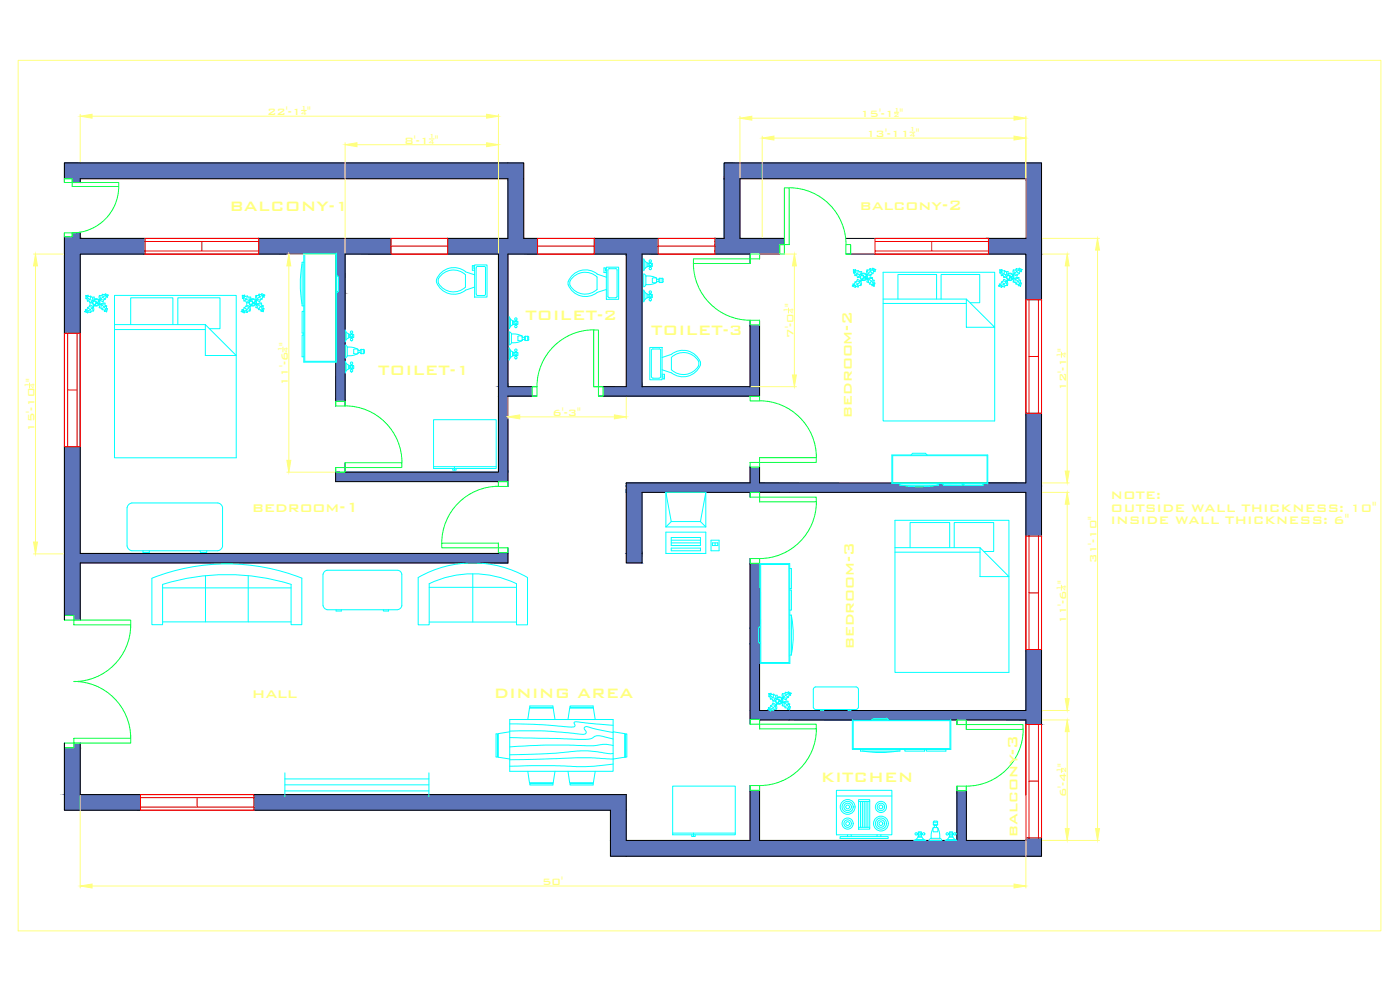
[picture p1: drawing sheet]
<svg xmlns="http://www.w3.org/2000/svg" width="420mm" height="297mm" viewBox="0 0 420 297" stroke-linecap="round" stroke-linejoin="round" font-family="sans-serif">
<!-- layer: HATCHES -->
<g fill="#5c73b8" stroke="#5c73b8" stroke-width=".3">
<path d="M23.3 69.8l.8-.1z"/>
<path d="M22.5 69.9h1.6z"/>
<path d="M217.3 48.9l95.3 4.7v-4.7zM217.3 48.9l95.3 4.7h-95.3z"/>
<path d="M19.3 48.9l137.9 4.7v-4.7zM19.3 48.9l137.9 4.7h-137.9z"/>
<path d="M21.7 53.6l2.4 1.2v-1.2zM21.7 53.6l2.4 1.2h-2.4z"/>
<path d="M23.3 69.8l.8 .1zM22.5 69.9h1.6zM21.7 69.9h2.4z"/>
<path d="M21.7 69.9l2.4 1.2v-1.2zM21.7 69.9l2.4 1.2h-2.4z"/>
<path d="M307.9 53.6l4.7 17.9v-17.9zM307.9 53.6l4.7 17.9h-4.7z"/>
<path d="M217.3 53.6l4.8 17.9v-17.9zM217.3 53.6l4.8 17.9h-4.8z"/>
<path d="M152.4 53.6l4.8 17.9v-17.9zM152.4 53.6l4.8 17.9h-4.8z"/>
<path d="M19.3 71.1l4.8 .4v-.4zM19.3 71.1l4.8 .4h-4.8z"/>
<path d="M214.5 71.5l20.9 1v-1zM214.5 71.5l20.9 1h-20.9z"/>
<path d="M178.3 71.5l19.2 1v-1zM178.3 71.5l19.2 1h-19.2z"/>
<path d="M134.4 71.5l26.9 1v-1zM134.4 71.5l26.9 1h-26.9z"/>
<path d="M214.5 72.5l20.9 .9v-.9zM214.5 72.5l20.9 .9h-20.9z"/>
<path d="M214.5 73.4l19.5 1.9v-1.9zM214.5 73.4l19.5 1.9h-19.5z"/>
<path d="M178.3 72.5l19.2 2.8v-2.8zM178.3 72.5l19.2 2.8h-19.2z"/>
<path d="M134.4 72.5l26.9 2.8v-2.8zM134.4 72.5l26.9 2.8h-26.9z"/>
<path d="M77.6 71.5l39.7 4.5v-4.5zM77.6 71.5l39.7 4.5h-39.7z"/>
<path d="M296.7 71.5l15.9 4.7v-4.7zM296.7 71.5l15.9 4.7h-15.9z"/>
<path d="M214.5 75.3l19.5 .9v-.9zM214.5 75.3l19.5 .9h-19.5z"/>
<path d="M178.3 75.3l19.2 .9v-.9zM178.3 75.3l19.2 .9h-19.2z"/>
<path d="M134.4 75.3l26.9 .9v-.9zM134.4 75.3l26.9 .9h-26.9z"/>
<path d="M101 76l16.3 .2v-.2zM101 76l16.3 .2h-16.3z"/>
<path d="M77.6 76l13.6 .2v-.2zM77.6 76l13.6 .2h-13.6z"/>
<path d="M19.3 71.5l24.2 4.7v-4.7zM19.3 71.5l24.2 4.7h-24.2z"/>
<path d="M101 76.2l2.6 6.3v-6.3zM101 76.2l2.6 6.3h-2.6z"/>
<path d="M101 82.5l2.6 .5v-.5zM101 82.5l2.6 .5h-2.1z"/>
<path d="M101.5 83l2.1 4.4v-4.4zM101.5 83l2.1 4.4h-2.1z"/>
<path d="M101.5 87.4l2.1 .6v-.6zM101.5 87.4l2.1 .6h-2.6z"/>
<path d="M307.9 76.2l4.7 13.7v-13.7zM307.9 76.2l4.7 13.7h-4.7z"/>
<path d="M19.3 76.2l4.8 23.8v-23.8zM19.3 76.2l4.8 23.8h-4.8z"/>
<path d="M101 88l2.6 20.7v-20.7zM101 88l2.6 20.7h-2.6z"/>
<path d="M225.1 97.5l2.9 18.5v-18.5zM225.1 97.5l2.9 18.5h-2.9z"/>
<path d="M187.9 76.2l4.8 39.8v-39.8zM187.9 76.2l4.8 39.8h-4.8z"/>
<path d="M149.6 76.2l2.8 39.8v-39.8zM149.6 76.2l2.8 39.8h-2.8z"/>
<path d="M181 116l47 2.9v-2.9zM181 116l47 2.9h-47z"/>
<path d="M149.6 116l10.1 2.9v-2.9zM149.6 116l10.1 2.9h-10.1z"/>
<path d="M101 108.7l2.6 11.7v-11.7zM101 108.7l2.6 11.7h-2.9z"/>
<path d="M149.6 118.9l2.8 22.8v-22.8zM149.6 118.9l2.8 22.8h-2.8z"/>
<path d="M100.7 141.7l51.7 2.8v-2.8zM100.7 141.7l51.7 2.8h-51.7z"/>
<path d="M307.9 124l4.7 20.9v-20.9zM307.9 124l4.7 20.9h-4.7z"/>
<path d="M225.1 140.2l2.9 4.7v-4.7zM225.1 140.2l2.9 4.7h-2.9z"/>
<path d="M296.4 144.9l16.2 .2v-.2zM296.4 144.9l16.2 .2h-16.2z"/>
<path d="M187.9 144.9l79.8 .2zM187.9 144.9l79.8 .2h-79.8z"/>
<path d="M295 145.1l17.6 .5v-.5zM295 145.1l17.6 .5h-17.6z"/>
<path d="M288.8 145.1l.4 .5v-.5zM288.8 145.1l.4 .5h-.4z"/>
<path d="M281.6 145.1l1.4 .5v-.5zM281.6 145.1l1.4 .5h-1.4z"/>
<path d="M187.9 145.1l82.2 .5v-.5zM187.9 145.1l82.2 .5h-82.2z"/>
<path d="M281.1 145.6l31.5 .2v-.2zM279.8 145.8l1.3-.2 31.5 .2z"/>
<path d="M187.9 145.6l84 .2-1.4-.2zM187.9 145.6l84 .2h-84z"/>
<path d="M279.8 145.8l32.8 .2v-.2zM278.5 146l1.3-.2 32.8 .2z"/>
<path d="M187.9 145.8l85.3 .2-1.3-.2zM187.9 145.8l85.3 .2h-85.3z"/>
<path d="M278.5 146l34.1 .1zM277.1 146.1h35.5z"/>
<path d="M187.9 146l86.6 .1zM187.9 146l86.6 .1z"/>
<path d="M277.1 146.1h35.5zM275.8 146.1h36.8z"/>
<path d="M187.9 146.1h87.9zM187.9 146.1h87.9z"/>
<path d="M187.9 146.1l124.7 1.6v-1.6zM187.9 146.1l124.7 1.6h-124.7z"/>
<path d="M307.9 147.7l4.7 13.2v-13.2zM307.9 147.7l4.7 13.2h-4.7z"/>
<path d="M187.9 147.7l4.8 18.4v-18.4zM187.9 147.7l4.8 18.4h-4.8z"/>
<path d="M149.6 165.8l2.8 .3v-.3zM149.6 165.8l2.8 .3h-2.8z"/>
<path d="M19.3 134l4.8 32.1v-32.1zM19.3 134l4.8 32.1h-4.8z"/>
<path d="M187.9 166.1l4.8 2.8v-2.8zM187.9 166.1l4.8 2.8h-4.8z"/>
<path d="M19.3 166.1l133.1 2.8v-2.8zM19.3 166.1l133.1 2.8h-133.1z"/>
<path d="M19.3 168.9l4.8 15.7v-15.7zM19.3 168.9l4.8 15.7h-4.8z"/>
<path d="M22.2 184.6l1.9 1.4v-1.4zM22.2 184.6l1.9 1.4h-1.9z"/>
<path d="M225.1 169l2.9 19.2v-19.2zM225.1 169l2.9 19.2h-2.9z"/>
<path d="M225.1 188.2l2.5 .3 .4-.3zM225.1 188.2l2.5 .3h-2.5z"/>
<path d="M225.1 188.5l2.5 4.1v-4.1zM225.1 188.5l2.5 4.1h-2.5z"/>
<path d="M225.1 192.6l2.9 .3-.4-.3zM225.1 192.6l2.9 .3h-2.9z"/>
<path d="M307.9 194.9l4.7 18.3v-18.3zM307.9 194.9l4.7 18.3h-4.7z"/>
<path d="M225.1 192.9l2.9 20.3v-20.3zM225.1 192.9l2.9 20.3h-2.9z"/>
<path d="M232.2 213.2l80.4 .1zM232.2 213.2l80.4 .1z"/>
<path d="M231.4 213.2l.8 .1zM231.4 213.2l.8 .1z"/>
<path d="M231.3 213.3h81.3zM231.3 213.3h81.3z"/>
<path d="M225.1 213.2l6.2 .1zM225.1 213.2l6.2 .1z"/>
<path d="M225.1 213.3l87.5 2.2v-2.2zM225.1 213.3l87.5 2.2h-87.5z"/>
<path d="M225.1 215.5l36.8 .3 .3-.3zM225.1 215.5l36.8 .3h-36.8z"/>
<path d="M266.1 215.5l46.5 .5v-.5zM266.1 215.5l46.5 .5h-46z"/>
<path d="M228 215.8l33.7 .2 .2-.2zM228 215.8l33.7 .2h-33.7z"/>
<path d="M307.9 216l4.7 1.4v-1.4zM307.9 216l4.7 1.4h-4.7z"/>
<path d="M22.2 223l1.9 1.4v-1.4zM22.2 223l1.9 1.4h-1.9z"/>
<path d="M19.3 224.4l4.8 14v-14zM19.3 224.4l4.8 14h-4.8z"/>
<path d="M76.2 238.4l111.7 4.7v-4.7zM76.2 238.4l111.7 4.7h-111.7z"/>
<path d="M19.3 238.4l22.8 4.7v-4.7zM19.3 238.4l22.8 4.7h-22.8z"/>
<path d="M307.9 251.4l4.7 .8v-.8zM307.9 251.4l4.7 .8h-4.7z"/>
<path d="M287.2 237.3l2.8 14.9v-14.9zM287.2 237.3l2.8 14.9h-2.8z"/>
<path d="M225.1 237.1l2.9 15.1v-15.1zM225.1 237.1l2.9 15.1h-2.9z"/>
<path d="M183.2 243.1l4.7 9.1v-9.1zM183.2 243.1l4.7 9.1h-4.7z"/>
<path d="M183.2 252.2l129.4 4.7v-4.7zM183.2 252.2l129.4 4.7h-129.4z"/>
</g>
<!-- layer: 0 -->
<g fill="none" stroke="#000" stroke-width=".3">
<path d="M19.3 54.8v-5.9h137.9v22.6h60.1v-22.6h95.3v27.3M24.1 54.8v-1.2h128.3v17.9h-128.3v-1.8M19.3 69.9v116.1M225.1 79.1v-2.9h-32.4v39.8h32.4v-19.9M235.4 71.5h-13.3v-17.9h85.8v17.9h-54.1M235.4 76.2h-7.4v1.5M253.9 76.2h54v68.7h-79.9v-4.7M312.6 71.5v185.4h-129.4v-13.8h-163.9v-20.1M228 96.1v22.8h-48.4M161.1 116h-8.7v-39.8h35.5v39.8h-9.7M161.1 118.9h-8.7v27.1M100.7 121.8v-45.6h-76.6v89.9h125.5v-3.1"/>
<path d="M103.6 121.8v-45.6h46v65.5h-46v-2.9M100.7 140.3v4.2h48.9v1.5M225.1 140.2v4.7h-37.2v24h4.8v-21.2h115.2v65.5h-79.9v-45.6M225.1 147.7v1.5M228 147.7v2.9M152.4 164.4v4.5h-128.3v17.1M225.1 167.6v49.7M24.1 204.5h.1M287.2 217.4v-1.4h-59.2v2.7M290 218.8v-2.8h17.9v36.2h-17.9v-16.3M24.1 223v15.4h163.8v13.8h37.2v-16.5M228 235.7v16.5h59.2v-16.3"/>
</g>
<!-- layer: DOOR -->
<g fill="none" stroke="#00ff3f" stroke-width=".3">
<path d="M19.3 53.6h2.4v1.2h-2.4zM21.7 54.8h13.9v1.2h-13.9zM35.6 55.9a13.9 13.9 0 0 1-13.9 14M235.4 56.4h1.4v17h-1.4zM236.9 56.3a17 17 0 0 1 17 17.1M19.3 69.9h2.4v1.2h-2.4zM208.1 77.7h17v1.4h-17zM208.1 79a17 17 0 0 0 17 17.1M225.1 76.2h2.9v1.5h-2.9zM234 73.4h1.4v2.8h-1.4zM253.9 73.4h1.4v2.8h-1.4zM178.2 99h1.4v17h-1.4z"/>
<path d="M178.2 99a17 17 0 0 0-17.1 17M225.1 96.1h2.9v1.4h-2.9zM159.7 116h1.4v2.9h-1.4zM179.6 116h1.4v2.9h-1.4zM225.1 118.9h2.9v1.4h-2.9zM100.7 120.4h2.9v1.4h-2.9zM103.6 138.8h17v1.5h-17zM103.6 121.8a17 17 0 0 1 17 17M225.1 138.8h2.9v1.4h-2.9zM228 137.3h17v1.5h-17zM228 120.3a17 17 0 0 1 17 17M100.7 140.3h2.9v1.4h-2.9z"/>
<path d="M149.6 144.5h2.8v1.5h-2.8zM149.6 145.9a17 17 0 0 0-17 17M225.1 147.7h2.9v1.5h-2.9zM228 149.2h17v1.4h-17zM245 150.5a17 17 0 0 1-17 17.1M132.6 163h17v1.4h-17zM149.6 164.4h2.8v1.4h-2.8zM225.1 167.6h2.9v1.4h-2.9zM19.3 184.6h2.9v1.4h-2.9zM22.2 186h17v1.5h-17zM39.2 187.5a17 17 0 0 1-17 17M22.2 204.5a17 17 0 0 1 17 17"/>
<path d="M225.1 215.8h2.9v1.5h-2.9zM228 217.3h17v1.4h-17zM245 218.7a17 17 0 0 1-17 17M287.2 216h2.8v1.4h-2.8zM290 217.4h17v1.4h-17zM307.1 218.8a17 17 0 0 1-17.1 17.1M19.3 223h2.9v1.4h-2.9zM22.2 221.5h17v1.5h-17zM225.1 235.7h2.9v1.4h-2.9zM287.2 235.9h2.8v1.4h-2.8z"/>
</g>
<!-- layer: WINDOW -->
<g fill="none" stroke="#f00" stroke-width=".3">
<path d="M43.5 71.5h34.1v4.7h-34.1zM43.5 75.3h34.1M43.5 72.5h34.1M60.6 72.5v2.8M117.3 71.5h17.1v4.7h-17.1zM117.3 73.9h17.1M161.3 71.5h17v4.7h-17zM161.3 73.9h17M197.5 71.5h17v4.7h-17zM197.5 73.9h17M262.6 71.5h34.1v4.7h-34.1zM262.6 75.3h34.1"/>
<path d="M262.6 72.5h34.1M279.6 72.5v2.8M19.3 100h4.8v34h-4.8zM20.3 100v34M23.1 100v34M307.9 89.9h4.7v34.1h-4.7zM308.8 89.9v34.1M311.6 89.9v34.1M20.3 117h2.8M308.8 107h2.8M307.9 160.9h4.7v34h-4.7zM308.8 160.9v34"/>
<path d="M308.8 177.9h2.8M311.6 160.9v34M307.9 217.4h4.7v34h-4.7zM308.8 217.4v34M311.6 217.4v34M42.1 238.4h34.1v4.7h-34.1zM42.1 239.3h34.1M59.2 239.3v2.9M308.8 234.4h2.8M42.1 242.2h34.1"/>
</g>
<!-- layer: BLOCK -->
<g fill="none" stroke="#0ff" stroke-width=".3">
<path d="M90.7 79.2a33.3 33.3 0 0 0 0 12M91.2 76h9.8v32.7h-9.8zM91.2 78.7h-.5v13.1h.5M91.5 76.3h9.2v32.1h-9.2zM142.4 79.5h3.8v9.6h-3.8zM143.4 80h1.8M143.4 79.9l-.3 .1-.2 .4v7.8l.3 .5h2l.4-.1 .1-.4v-7.8l-.1-.4-.4-.1M193.2 77.7v3.5l.6-.9 .7-.4M193.2 77.7l.4 .6 .9 .7M193.5 78.3v2.3M194.2 78.9v1.2M194.5 79h1.3v1h-1.3z"/>
<path d="M195 78.6v.4M195 80v.2M195.3 78.6v.4M195.3 80v.2M25.8 88.6v1l.3 .1 .1 .7 .6-.1 .2 .7 1.2-.7 .5 .2 .1 .4-.9 1-.9-.4-.3 .7h-.4l-.2 .8-.5-.2v.5l-.2 .2 1.7-.6 .8-.8M25.8 93l.4 .2M26.1 89.5l-.2 .1M26.4 88.7l-.1 .5M26.4 92.4l.6 .4M26.4 93.5l-.1 .3M26.8 89.9l-.5 .3M26.9 92l.7 .2"/>
<path d="M27 93.1l.1 .6M27.2 89l-.1 .7M27.7 90.2l-.6 .6M27.7 92.4l.3 .8M27.7 90.7l.5 .9M27.8 89.3l.1 .7M27.9 90.5l.1 .6 .3 .4M28.3 89.8l.6-.2 .9 .5M28.3 90l.7-.2 .7 .5M29.7 91.2a.99 .99 0 0 1-1.2 .4M29.7 90.4v.7M29.9 91.2l-.9 .6-.7-.1"/>
<path d="M29.9 90.2v.9M30 88.8l.2 .8M30 89.9l.8-.8 .9-.5 .8-.1-.2 .7-.5-.1-.1 .7-.5 .1-.3 .7-.9-.5-.9 .8 1 .3 1.4-.2v.6l.5 .2-.1 .6 .3 .3-.2 .9M30.2 91.3l1 .7 .6 .8 .2 .8-.2-.2-.5 .1 .1-.5-.8-.1-.1-.4-.8-.2 .4-1-1.2-.3-.8 1v1.4l-.7-.1-.2 .5-.7-.2-.2 .3-.9-.4M30.3 89.9l.7 .1M30.4 91.6l-.1 .7M30.8 88.4l.1 .5M30.9 89.3l.6 .3M31 92.1l-.2 .7M31.3 91.2l-.9 .1M31.6 88.3v.2M31.7 92.8l-.3 .5"/>
<path d="M31.7 88.8l.5 .3M31.9 92.7h.2M31.9 91.9l-.5 .1M32.5 88.5l-.9-.3-.2 .3-.7-.2-.2 .5-.7-.2 .1 1.5-.7 .6-.3 .1v-.4l-.7-.2 .1-1.1-.8 .1-.3-.4-.7 .2-.1-.5-.4 .3-.2-.2 .3 .7 .9 .6 1 .3M34.4 88.6h36.5v48.8h-36.5zM34.4 98.9h27.2M34.4 97.4h27.2M39.2 97.4v-8h12.7v8M53.4 97.4v-8h12.6v9.2h-3.1M61.6 97.4l9.3 9.3h-9.3zM72.7 88.6l.1 1h.3l.1 .7h.6l.2 .7 1.2-.7 .5 .2 .1 .4-.9 1-.9-.4-.4 .6-.3 .1-.2 .7-.5-.1v.5l-.2 .2 1.7-.6 .8-.8M72.7 92.9l.5 .3"/>
<path d="M73.1 89.4l-.2 .1M73.3 88.7v.5M73.3 92.4l.7 .3M73.3 93.5v.2M73.8 89.9l-.5 .3M73.9 92l.7 .1M74 93.1l.1 .5M74.2 89l-.1 .7M74.7 90.2l-.6 .6M74.7 89.3l.2 .7M74.7 92.4l.2 .8M74.7 90.7l.5 .9"/>
<path d="M74.9 90.5l.1 .6 .3 .4M75.2 89.8l.7-.2 .9 .5M75.3 90l.7-.2 .7 .5M76.7 91.2a.99 .99 0 0 1-1.3 .4M76.7 90.4v.7M76.8 91.2l-.8 .6-.7-.1M76.9 90.2v.9M76.9 88.8l.3 .8M77 89.9l.8-.8 .9-.5 .8-.1-.2 .7-.5-.1-.2 .7-.4 .1-.3 .6-.9-.4-.9 .8 1 .3 .9-.3 .5 .1v.6l.5 .2-.1 .6 .3 .2-.2 .9M77.2 91.3l1 .6 .8 1.6-.7-.1v-.5h-.7l-.1-.4-.8-.2 .4-1-1.2-.4-.9 1.1v1.4l-.6-.1-.2 .5-.7-.3-.2 .4-.9-.4M77.3 89.9l.7 .1M77.4 91.6l-.1 .7"/>
<path d="M77.8 88.4l.1 .5M77.9 89.3l.6 .3M78 92.1l-.2 .6M78.3 91.2l-.9 .1M78.6 88.3v.2M78.6 92.8l-.2 .5M78.7 88.8l.4 .2M78.8 92.6h.3M78.9 91.9l-.6 .1M79.5 88.5l-.9-.4-.3 .3-.6-.2-.2 .5-.7-.1 .1 1.4-.7 .7-.3 .1-.1-.5-.6-.1 .1-1.1h-.8l-.3-.3-.7 .2-.1-.5-.4 .2-.3-.1 1.3 1.3 1 .3M91.2 93.4h-.5v6.5h.5M101 82.5l.5 .5v4.4l-.5 .6"/>
<path d="M103.6 99v3.6M103.6 99l.3 .7 1 .6M103.9 99.7v2.2M105.4 100v.3M105.6 100v.3M131.6 85a5.2 5.2 0 0 0 8.1 1.1v-3.6a5.1 5.1 0 0 0-8.2 1.4l.1 1.1M139.7 81.6l2.7 .9M139.7 81.5a5.4 5.4 0 0 0-8.7 3 5.5 5.5 0 0 0 8.7 2.6M142.4 80.6h-.2v-.9h-.4v1.4h.6M142.4 86.1l-2.7 1M152.9 95.1v3.5M152.9 99.6v3.9"/>
<path d="M152.9 95.1l.3 .6 1 .7M152.9 99.6l.6 .6M153.2 95.7v2.3M153.8 96.3v1.2M154.2 96.4h1.2v1h-1.2zM154.2 97.3l-.7 .4-.6 .9M154.6 96.1v.3M154.6 97.4v.3M155 96.1v.3M155 97.4v.3M171.1 85.7a5.2 5.2 0 0 0 8.1 1.1M171.1 84.2l-.1 .8 .1 .7"/>
<path d="M179.2 83.2v3.7M179.2 82.2l2.8 1M179.2 83.1a5.2 5.2 0 0 0-8.1 1.1M179.2 82.2a5.4 5.4 0 0 0-8.7 2.9 5.5 5.5 0 0 0 8.7 2.6M182 80.2h3.7v9.6h-3.7zM182 81.3h-.3v-.9h-.4v1.4h.7M182 86.9l-2.8 .8M182.4 81.1v7.8l.2 .3 .3 .1M182.9 80.6h1.8M182.9 80.6l-.3 .1-.2 .3M184.7 80.6l.4 .1 .1 .3M185.2 81.1v8l-.3 .2-2 .1"/>
<path d="M193.2 82.2v3.9l.7-.7 1.6-.1 1.6-.6h-1.3M193.2 82.2l.7 .6 1.6 .1 1.6 .6h-1.3M193.5 87.7v2.2M193.8 82.8v2.6M194.2 88.2v1.2M194.5 88.3h1.3v1h-1.3zM194.5 88.3l-.9-.6-.4-.7v3.6l.4-.7 .9-.7M195 88v.3M195 89.3v.3M195.3 88v.3M195.3 89.3v.3M195.8 83.5v1.3"/>
<path d="M197 83.5v1.3M197 83.8h.7M197.7 83.8v.6h-.7M197.7 84.5l.4 .3M198 83.5h.7v1.3h-.7zM198.1 83.5l-.4 .3M198.7 83.5l.3 .3M199 83.8v.6M199 84.5l-.3 .3M256.1 80.9v1l.4 .1 .1 .7h.6l.1 .6 1.2-.6M256.1 85.3l.4 .3M256.5 81.8l-.2 .1"/>
<path d="M256.7 81v.5M256.7 84.7l.6 .4M256.7 85.8v.3M257.2 82.2l-.5 .3M257.2 84.3l.8 .2M257.4 85.4v.6M257.5 81.4v.7M258 84.8l.3 .7M258 82.6l-.6 .5M258.1 81.6l.2 .8M258.1 83l.5 1M258.3 82.9v.5l.4 .5"/>
<path d="M258.6 82.7l.5 .1v.4l-.3 .6-.5 .5-1-.5-.3 .7-.4 .1-.2 .7-.4-.1-.2 .6 .7-.1 1-.5 .7-.8M258.6 82.7h-.1M258.6 82.1l.7-.2 .8 .6M258.6 82.3l.8-.1 .6 .4M260 83.6a.99 .99 0 0 1-1.2 .3M260.1 82.7v.7M260.2 83.6l-.5 .5h-1.1M260.2 82.6l.1 .8M260.3 81.1l.2 .8M260.4 82.3l.7-.9 1-.4 .7-.1-.2 .6-.4-.1-.2 .7-.4 .1-.3 .7-1-.5-.9 .8 1.1 .3 .9-.3 .5 .1v.7l.5 .1-.2 .7 .4 .1-.3 1M260.5 83.6l1 .7 .6 .9 .2 .7-.2-.2-.5 .1 .1-.5-.7-.1-.2-.4-.7-.2 .3-1-1.1-.3-.9 1 .2 .9-.2 .5-.6-.1-.3 .5-.6-.2-.2 .3-.9-.4M260.6 82.2l.8 .2"/>
<path d="M260.7 83.9l-.1 .7M261.2 80.7v.6M261.3 81.6l.6 .3M261.4 84.4l-.3 .7M261.7 83.6h-.9M261.9 80.6v.3M262 85.2l-.2 .4M262.1 81.1l.4 .3M262.2 84.9h.3M262.2 84.2l-.5 .2M262.8 80.9l-.9-.4-.2 .3-.6-.3-.3 .6-.6-.1-.2 .4 .2 1-.6 .7h-.3l-.1-.4-.6-.2v-1h-.8l-.2-.3-.7 .1-.1-.5-.4 .3-.3-.2 1.3 1.3 1 .3M265 81.7h33.5v44.6h-33.5z"/>
<path d="M265 91h25M265 89.7h25M269.5 89.7v-7.3h11.6v7.3M282.4 89.7v-7.3h11.6v8.4h-2.8M290 89.7l8.5 8.5h-8.5zM300 85.3l.5 .3M300 80.9v1l.4 .1 .1 .7h.6l.2 .6 1.1-.6M300.4 81.8l-.2 .1M300.6 81v.5M300.6 84.7l.7 .4M300.6 85.8v.3M301.1 82.2l-.5 .3"/>
<path d="M301.2 84.3l.7 .2M301.3 85.4l.1 .6M301.4 81.4v.7M301.9 82.6l-.5 .5M302 84.8l.2 .7M302 83l.5 1M302 81.6l.2 .8M302.2 82.9v.5l.4 .5M302.5 82.7l.5 .1 .1 .4-.4 .6-.5 .5-.9-.5-.4 .7-.3 .1-.2 .7-.5-.1v.4l-.2 .2 1.7-.6 .8-.8M302.5 82.7h-.1M302.5 82.1l.7-.2 .9 .6M302.5 82.3l.8-.1 .6 .4"/>
<path d="M304 83.6a.99 .99 0 0 1-1.3 .3M304 82.7v.7M304.1 83.6l-.5 .5h-1M304.2 82.6v.8M304.2 81.1l.2 .8M304.3 82.3l.8-.9 .9-.4 .8-.1-.2 .6-.5-.1-.2 .7-.4 .1-.3 .7-.9-.5-1 .8 1.1 .3 .9-.3 .5 .1v.7l.5 .1-.1 .7 .3 .1-.2 1M304.5 83.6l1 .7 .6 .9 .2 .7-.2-.2-.5 .1v-.5l-.7-.1-.1-.4-.8-.2 .4-1-1.2-.3-.9 1v1.4l-.6-.1-.2 .5-.7-.2-.2 .3-.9-.4M304.6 82.2l.7 .2M304.7 83.9l-.1 .7M305.1 80.7l.1 .6M305.2 81.6l.6 .3M305.3 84.4l-.3 .7"/>
<path d="M305.6 83.6h-.9M305.9 80.6l-.1 .3M305.9 85.2l-.2 .4M306 81.1l.4 .3M306.1 84.9h.3M306.2 84.2l-.6 .2M306.8 80.9l-.9-.4-.3 .3-.6-.3-.2 .6-.7-.1 .1 1.4-.7 .7h-.3l-.1-.4-.6-.2v-1h-.7l-.3-.3-.7 .1-.1-.5-.4 .3-.3-.2 .4 .7 .9 .6 1 .3M91.2 100.5h-.5v6.5h.5M103.6 103.5v3.9M103.6 108.4v3.5M103.6 108.4l.3 .6 1 .6M103.6 103.5l.7 .7"/>
<path d="M103.9 109v2.3M104.3 106.7l-.7 .7M104.5 100.2v1.2M104.5 109.5v1.3M104.8 100.3h1.4v1h-1.4zM104.8 109.7h1.4v.9h-1.4zM104.9 101.3l-.7 .3-.6 1M104.9 110.6l-.7 .3-.6 1M105.4 101.3v.3M105.4 109.3v.4M105.4 110.6v.3M105.6 101.3v.3"/>
<path d="M105.6 109.3v.4M105.6 110.6v.3M107.4 104.8v1.3M107.4 105.1h.7v.7h-.7M107.4 106.1l-1.5 .5-1.7 .1M107.4 104.8l-1.5-.6h-1.7v2.6M107.5 104.8h-1.3v1.3h1.3M108.1 105.8l.3 .3M108.4 104.8h.6M108.4 106.1h.6M108.4 104.8v1.3M108.4 104.8l-.3 .3"/>
<path d="M109 104.8v1.3M109 104.8l.4 .2v.8l-.4 .3M152.9 104.4v3.6M152.9 104.4l.3 .7 1 .6M153.2 105.1v2.2M153.5 100.3v2.5M153.5 102.8l-.6 .7M153.5 100.2l1.7 .1 1.6 .6h-1.3M153.8 105.6v1.2M154.2 105.7h1.2v1h-1.2zM154.2 106.7l-.7 .3-.6 1M154.6 105.4v.3"/>
<path d="M154.6 106.7v.3M155 105.4v.3M155 106.7v.3M155.4 100.9v1.3M155.5 102.1h1.2M156.7 100.9l.1 1.3-1.6 .6h-1.7M156.7 101.2h.7M156.7 101.9h.7M157.4 101.2v.7M157.4 101.9l.3 .3M157.7 102.2v-1.3h.7v1.3M157.7 102.2h.7"/>
<path d="M157.7 100.9l-.3 .3M158.4 100.9l.3 .3v.8l-.3 .2M195 104.3h3.7v9.6h-3.7zM195.5 105.2v7.8M195.5 113l.1 .3 .4 .1M195.9 113.5h1.9M195.9 104.7h1.9M196 104.7l-.4 .1-.1 .3M197.8 104.7l.4 .1 .1 .3M198.3 105.2v7.8l-.1 .3-.4 .1M198.7 112.3h.7v1.4h-.4v-.9h-.3M198.7 107.3l2.8-1a5.6 5.6 0 0 1 8.7 2.3"/>
<path d="M201.5 107.3v3.6a5.1 5.1 0 0 0 8.2-1.5l-.1-1.1M201.5 107.2a5.2 5.2 0 0 1 8.1 1.1M210.2 108.6a4.2 4.2 0 0 1-3.1 4 5.6 5.6 0 0 1-5.6-.8l-2.8-.9M130.1 125.9h18.8v14.7h-18.8zM267.7 136.5h28.7v8.6h-28.7zM267.9 136.7h28.3v8.2h-28.3zM273.4 136.5l.5-.5h3.8l.5 .5M39.6 150.9l-1.1 .7-.4 .7v11.5l.7 1.1 .8 .3M39.6 150.9h25.8M65.4 150.9l1.1 .7 .3 .7M66.8 152.3v11.5M130.1 140h18.8"/>
<path d="M135.9 140.6v.5h1v-.5M136.4 140v1.1M199.8 147.7h12M199.8 159.7h12v6.4h-12zM199.8 147.7v10.4M199.8 158.1h12M199.8 147.7l1.7 8.8M201.5 156.5l-1.7 1.6M201.5 156.5h8.7M210.2 156.5l1.6 1.6M211.8 147.7v10.4M211.8 147.7l-1.6 8.8"/>
<path d="M268.6 156.1h34.2v45.6h-34.2zM270.1 145.1v.5h11.5v-.5M270.6 145.6a29.3 29.3 0 0 0 10.5 0M283 145.1v.5h5.8v-.5M289.2 145.1v.5h5.8v-.5M39.6 165.3h25.8M42.9 165.3v.5h1.9v-.5M45.6 173.5v13.9h3.2v-12M45.6 173.5a61.2 61.2 0 0 1 45 0M48.8 176.4h38.6M48.8 175.3a65 65 0 0 1 38.6 0M60.1 165.3v.5h1.9v-.5"/>
<path d="M61.7 172.7v13.9M66.8 163.8l-.3 .8-1.1 .6M74.5 172.7v13.9M90.6 173.5v13.9h-3.2v-12M96.9 172.3v9.5M98.1 171.1h21.3M98.2 171.1l-.7 .3-.5 .9M119.4 171.1l.9 .5 .3 .7v9.5M128.8 175.1a30.2 30.2 0 0 1 26.2 0M128.8 175.2v12.3h-3.3v-14.2a33 33 0 0 1 32.8 0v14.2h-3.3v-12.3M128.8 176.2h26.2M141.9 172.2v14.4"/>
<path d="M201.5 164.5h8.7v.8h-8.7zM201.5 162.9h8.7M201.5 162.1h8.7M201.5 161.3h8.7v2.4h-8.7zM213.4 162.1h2.4v3.2h-2.4zM213.8 162.9h1.6v.8h-1.6zM214.6 162.9v.8M228 169.1h9l.1 29.9h-9zM228.3 169.4h8.5v29.4h-8.5zM237 170.6h.5v6h-.5M237 177.1h.5v6h-.5M268.6 165.7h25.5"/>
<path d="M268.6 164.3h25.5M273.1 164.3v-7.5h11.9v7.5M286.4 164.3v-7.5h11.8v8.7h-2.9M294.1 164.3l8.7 8.7h-8.7zM48.8 186.6h38.6M97 181.7l.3 .7 .8 .6 21.3-.1 .9-.5 .3-.7M100.9 183v.3h1.5v-.3M115 183v.3h1.6v-.3M128.8 186.6h26.2M228.1 188.1l-.5 .4v4.1l.5 .4M237 184.6h.5v11.9h-.4M237.6 185a30.4 30.4 0 0 1 0 11"/>
<path d="M153 217.2a163.8 163.8 0 0 1 17.8 .9h.9a.68 .68 0 0 0 .8-.4 .68 .68 0 0 0-.2-.8l.1-.2a10.8 10.8 0 0 1 4.4 .3l7.2 .6M153 219.4a114.6 114.6 0 0 1 17.6 .5l4.1 .4a.83 .83 0 0 0 .8 0 .83 .83 0 0 0 .4-.8l-.1-.1a.73 .73 0 0 1-.5-.6 .73 .73 0 0 1 .5-.8l8.2 1.8M153 215.9h31v15.5h-31zM153 219.6l-3.5 .5v7.1M158.4 215.9l.5-3.4h7.1l.6 3.4M159 211.8h6.9l.1 .4h-7.1zM170.5 215.9l.5-3.4h7.1l.5 3.4M171.1 211.8h6.9v.4h-7zM184 219.6l3.5 .5v7.1M230.7 212.4l.5 .3M230.7 208.1v.9l.4 .1 .1 .7 .6-.1 .2 .7 .4-.1 .8-.5 .5 .1 .1 .4-.9 1.1-.9-.5-.4 .7-.3 .1-.2 .7-.5-.1v.5l-.2 .1 1.7-.5 .8-.9M231.1 208.9l-.2 .1"/>
<path d="M231.3 208.1v.5M231.3 211.9l.7 .3M231.3 212.9v.3M231.8 209.3l-.5 .3M231.9 211.4l.7 .2M232 212.5l.1 .6M232.1 208.4v.8M232.6 209.7l-.5 .5M232.7 211.9l.2 .8M232.7 210.2l.5 .9M232.7 208.7l.2 .8M232.9 210v.6l.4 .4"/>
<path d="M233.2 209.2l.7-.1 .9 .5M233.2 209.4l.8-.1 .6 .4M234.7 210.6a.99 .99 0 0 1-1.3 .4M234.7 209.9v.7M234.8 210.7l-.5 .5h-1M234.9 209.7v.9M234.9 208.3l.2 .7M235 209.4l.8-.8 .9-.5 .8-.1-.2 .6-.5-.1-.2 .7-.4 .1-.3 .7-.9-.5-1 .8 1.1 .3 .9-.3 .5 .1v.7l.5 .1-.1 .7 .3 .2-.2 .9M235.2 210.8l1 .6 .8 1.6-.7-.1v-.5h-.7l-.1-.5-.8-.2 .4-1-.9-.1-.3-.2-.9 1v1.4h-.6l-.2 .5-.7-.3-.2 .3-.9-.4M235.3 209.3l.7 .2M235.4 211l-.1 .7M235.8 207.8l.1 .6"/>
<path d="M235.9 208.7l.6 .4M236 211.6l-.3 .6M236.3 210.6l-.9 .2M236.6 207.7l-.1 .3M236.6 212.3l-.2 .5M236.7 208.2l.4 .3M236.8 212.1h.3M236.9 211.4l-.6 .1M237.5 208l-.9-.4-.3 .3-.6-.2-.2 .5-.7-.1 .1 1.4-.7 .7-.3 .1-.1-.5-.6-.1v-1.1h-.7l-.3-.3-.7 .1-.1-.4-.4 .2-.3-.1 .4 .6 .9 .6 1 .4M244.3 206.3l.5-.2 12.4 .1 .4 .6-.1 5.7-.6 .4-12.4-.1-.4-.6v-5.4zM246.3 212.9v.2h.9v-.2M254.5 212.9v.2h.9v-.2"/>
<path d="M255.8 216h29.6v8.9h-29.6zM256.1 216.2h29v8.4h-29zM261.7 216l.5-.5h3.9l.5 .5M85.5 237.3h43.2M85.5 233.7h43.2M85.5 235.5h43.2M85.5 231.9v7.2M128.7 231.9v7.2M148.9 220.2h.4v7l-.4-.1zM149.5 227.2l3.5 .5M153 221.3l18.3 .4a13.6 13.6 0 0 0 6.6-.3 2.95 2.95 0 0 1 3.4-.3l2.7 .6M158.4 231.4l.5 3.5h7.1l.6-3.5"/>
<path d="M158.9 235.1h7.1l-.1 .4h-6.9zM170.5 231.4l.5 3.5h7.1l.5-3.5M171 235.1h7v.4h-6.9zM184 223.7l-1.9-.4-1.8 .1a31.1 31.1 0 0 1-9 .2l-7.4-.1-10.9 .6M184 226l-1.3 .1-2.9-.4a37.6 37.6 0 0 0-12.3 .2l-14.5 .6M184 229.3a84.9 84.9 0 0 1-18.4 .4l-12.6 .2M187.5 227.2l-3.5 .5-6.6-.3h-4.4l-20 .6M187.7 220.2h.4v6.9l-.4 .1zM201.9 235.9h18.8v14.6h-18.8zM251 237.1h16.7v13.4h-16.7zM251 238.8h16.7M257.7 239.9h3.3v8.9h-3.3z"/>
<path d="M258.3 224.9v.5h11.8v-.5M258.8 225.3a30 30 0 0 0 10.8 0M271.6 224.9v.5h5.9v-.5M278 224.9v.5h5.9v-.5M201.9 250h18.8M207.6 250.5v.5h1v-.5M208.1 250v1M252.1 251h14.5v.6h-14.5zM254.4 250.5v.5M255.5 250.5v.5M257.7 240.5h3.3M257.7 248.2h3.3"/>
<path d="M258.3 240.5v7.7M258.8 240.5v7.7M259.4 240.5v7.7M259.9 240.5v7.7M260.5 240.5v7.7M263.2 250.5v.5M264.4 250.5v.5M274.9 251.9h2.3M275.2 250.4h.4M275.2 250.1h.4M275.4 251.2h1.3M275.6 249.6h.9v1.3h-.9z"/>
<path d="M275.6 250.9l-.6 .9-.7 .3 3.5 .1-.9-.7-.3-.6M276.5 250.4h.3M276.5 250.1h.3M279.4 251.5h2.6M280.1 246.7h1.3v.6h-1.3zM280.1 248.3h1.3M280.1 249.6h1.3M280.1 247.3l.3 .3M280.1 249.6v-1.3l-.6 1.6v1.6l-.7 .6 3.8 .1M280.4 246.4h.8l.2 .3M280.4 246.4l-.3 .3M281 247.7h-.6v.6"/>
<path d="M281 247.7v.6M281.4 249.6v-1.3l.6 1.6v1.6M281.4 247.3l-.3 .3M282 251.5l.7 .6M284.3 251.9h2.2M284.6 250.4h.3M284.6 250.1h.3M284.8 251.2h1.2M284.9 249.6h1v1.3h-1zM285 250.9l-.7 .9-.6 .3M285.9 250.9l.6 .9 .7 .3-3.6 .1M285.9 250.4h.3"/>
<path d="M285.9 250.1h.3"/>
<circle cx="195.2" cy="79.4" r=".36"/>
<circle cx="195.2" cy="78.3" r=".36"/>
<circle cx="105.5" cy="99.7" r=".36"/>
<circle cx="154.8" cy="95.7" r=".36"/>
<circle cx="154.8" cy="98" r=".36"/>
<circle cx="154.8" cy="96.9" r=".36"/>
<circle cx="195.2" cy="89.9" r=".36"/>
<circle cx="195.2" cy="80.6" r=".36"/>
<circle cx="195.2" cy="87.6" r=".36"/>
<circle cx="195.2" cy="88.8" r=".36"/>
<circle cx="105.5" cy="101.9" r=".36"/>
<circle cx="105.5" cy="109" r=".36"/>
<circle cx="105.5" cy="110.1" r=".36"/>
<circle cx="105.5" cy="100.8" r=".36"/>
<circle cx="105.5" cy="111.3" r=".36"/>
<circle cx="154.8" cy="106.2" r=".36"/>
<circle cx="154.8" cy="105.1" r=".36"/>
<circle cx="154.8" cy="107.3" r=".36"/>
<circle cx="254.4" cy="242.1" r="2.22"/>
<circle cx="254.4" cy="247.1" r="1.67"/>
<circle cx="254.4" cy="242.1" r="1.67"/>
<circle cx="254.4" cy="242.1" r="1.12"/>
<circle cx="254.4" cy="247.1" r="1.12"/>
<circle cx="254.4" cy="242.1" r=".57"/>
<circle cx="254.4" cy="247.1" r=".57"/>
<circle cx="264.4" cy="247.1" r="2.22"/>
<circle cx="264.4" cy="247.1" r="1.67"/>
<circle cx="264.4" cy="242.1" r="1.67"/>
<circle cx="264.4" cy="247.1" r="1.12"/>
<circle cx="264.4" cy="242.1" r="1.12"/>
<circle cx="264.4" cy="242.1" r=".57"/>
<circle cx="264.4" cy="247.1" r=".57"/>
<circle cx="275" cy="250.2" r=".36"/>
<circle cx="276.1" cy="250.2" r=".36"/>
<circle cx="277.2" cy="250.2" r=".36"/>
<circle cx="284.3" cy="250.2" r=".36"/>
<circle cx="285.4" cy="250.2" r=".36"/>
<circle cx="286.6" cy="250.2" r=".36"/>
</g>
<!-- layer: TEXT -->
<g fill="none" stroke="#ffff7f" stroke-width=".3">
<path d="M5.4 18.1h409v261.2h-409zM24.1 34.3v14.3M27.6 34.9h118.4M90.5 33.1h1.4M149.6 34.3v41.6M222.1 34.9v18.4M225.6 35.5h78.7M268.4 33.7h1.3M273.1 39.7h1.5M307.9 34.9v36.3M103.6 42.8v33.1M107.1 43.4h38.9"/>
<path d="M128.8 41.7h1.5M228.8 40.8v30.4M232.3 41.4h72M10.1 76.2h8.9M10.7 79.8v82.8M86.1 76.3h14.3M86.7 79.8v58.3M225.4 76.2h13.6M238.4 79.8v32.7M312.9 76.2h8M312.9 71.5h17.1M320.3 79.8v61.5"/>
<path d="M329.4 75v173.6M236.6 92.4v1.5M8.9 114.9v1.5M84.9 104.1v1.5M152.4 119.2v6.5M187.9 119.2v6.5M225.4 116h13.6M318.5 105.7v1.5M156 125.1h28.4M86.1 141.7h14.3M312.9 147.7h8M312.9 144.9h8"/>
<path d="M320.3 151.3v58.3M10.1 166.2h8.9M318.5 175.6v1.5M312.9 213.2h8M312.9 216h8M320.3 219.5v29.1M24.1 238.7v27.7M307.9 238.7v27.7M318.5 230.5v1.3M312.9 252.2h17.1M27.6 265.8h276.7"/>
</g>
<g fill="#ffff7f" stroke="#ffff7f" stroke-width=".3">
<path d="M10.7 76.2l.5 3.6h-1.1z"/>
<path d="M10.1 162.6h1.1l-.5 3.6z"/>
<path d="M329.4 71.5l.6 3.5h-1.2z"/>
<path d="M328.8 248.6h1.2l-.6 3.6z"/>
<path d="M320.3 147.7l.6 3.6h-1.2z"/>
<path d="M319.7 209.6h1.2l-.6 3.6z"/>
<path d="M320.3 216l.6 3.5h-1.2z"/>
<path d="M319.7 248.6h1.2l-.6 3.6z"/>
<path d="M320.3 76.2l.6 3.6h-1.2z"/>
<path d="M319.7 141.3h1.2l-.6 3.6z"/>
<path d="M24.1 265.8l3.5-.6v1.2z"/>
<path d="M304.3 265.2l3.6 .6-3.6 .6z"/>
<path d="M228.8 41.4l3.5-.6v1.2z"/>
<path d="M304.3 40.8l3.6 .6-3.6 .6z"/>
<path d="M222.1 35.5l3.5-.6v1.2z"/>
<path d="M304.3 34.9l3.6 .6-3.6 .6z"/>
<path d="M152.4 125.1l3.6-.6v1.2z"/>
<path d="M184.4 124.5l3.5 .6-3.5 .6z"/>
<path d="M103.6 43.4l3.5-.6v1.2z"/>
<path d="M146 42.8l3.6 .6-3.6 .6z"/>
<path d="M237.8 112.5h1.2l-.6 3.5z"/>
<path d="M238.4 76.2l.6 3.6h-1.2z"/>
<path d="M86.1 138.1h1.2l-.6 3.6z"/>
<path d="M86.7 76.3l.6 3.5h-1.2z"/>
<path d="M24.1 34.9l3.5-.6v1.2z"/>
<path d="M146 34.3l3.6 .6-3.6 .6z"/>
</g>
<g font-size="5.4" fill="#ffff7f">
<text x="68.9" y="63.4">BALCONY-1</text>
<text x="258.1" y="63.1">balcony-2</text>
<text x="157.7" y="96.1">TOILET-2</text>
<text x="195.4" y="100.4">TOILET-3</text>
<text x="113.5" y="112.6">TOILET-1</text>
<text x="255.6" y="125.4" transform="rotate(-90 255.6 125.4)">bedroom-2</text>
<text x="75.7" y="153.7">bedroom-1</text>
<text x="256.2" y="194.8" transform="rotate(-90 256.2 194.8)">bedroom-3</text>
<text x="75.7" y="209.5">hall</text>
<text x="148.2" y="209.5">DINING AREA</text>
<text x="246.4" y="234.6">KITCHEN</text>
<text x="305.4" y="251.1" transform="rotate(-90 305.4 251.1)">balcony-3</text>
</g>
<g font-size="4.4" fill="#ffff7f">
<text x="333.3" y="149.7">NOTE:</text>
<text x="333.3" y="153.5">OUTSIDE WALL THICKNESS: 10&quot;</text>
<text x="333.3" y="157.3">INSIDE WALL THICKNESS: 6&quot;</text>
</g>
<g font-size="3.7" fill="#ffff7f">
<text x="80.2" y="34.6">22'-1 &quot;</text>
<text x="258.1" y="35.1">15'-1 &quot;</text>
<text x="260" y="41.1">13'-11 &quot;</text>
<text x="121.4" y="43.1">8'-1 &quot;</text>
<text x="238.1" y="101.4" transform="rotate(-90 238.1 101.4)">7'-0 &quot;</text>
<text x="86.4" y="115.9" transform="rotate(-90 86.4 115.9)">11'-6 &quot;</text>
<text x="320" y="117.5" transform="rotate(-90 320 117.5)">12'-1 &quot;</text>
<text x="165.8" y="124.8">6'-3&quot;</text>
<text x="10.4" y="129.5" transform="rotate(-90 10.4 129.5)">15'-10 &quot;</text>
<text x="329.1" y="169.1" transform="rotate(-90 329.1 169.1)">31'-10&quot;</text>
<text x="320" y="187.4" transform="rotate(-90 320 187.4)">11'-6 &quot;</text>
<text x="320" y="239.3" transform="rotate(-90 320 239.3)">6'-4 &quot;</text>
<text x="162.7" y="265.5">50'</text>
</g>
<g font-size="2.4" fill="#ffff7f">
<text x="90.2" y="34.6">4</text>
<text x="90.3" y="32.9">1</text>
<text x="268.2" y="35.1">2</text>
<text x="268.3" y="33.5">1</text>
<text x="128.7" y="41.5">1</text>
<text x="272.9" y="41.1">4</text>
<text x="273" y="39.4">1</text>
<text x="128.6" y="43.1">4</text>
<text x="236.4" y="94.1" transform="rotate(-90 236.4 94.1)">1</text>
<text x="238.1" y="94.1" transform="rotate(-90 238.1 94.1)">4</text>
<text x="84.7" y="105.7" transform="rotate(-90 84.7 105.7)">1</text>
<text x="86.4" y="105.8" transform="rotate(-90 86.4 105.8)">4</text>
<text x="318.3" y="107.3" transform="rotate(-90 318.3 107.3)">1</text>
<text x="320" y="107.4" transform="rotate(-90 320 107.4)">4</text>
<text x="8.7" y="116.5" transform="rotate(-90 8.7 116.5)">1</text>
<text x="10.4" y="116.6" transform="rotate(-90 10.4 116.6)">4</text>
<text x="318.3" y="177.2" transform="rotate(-90 318.3 177.2)">1</text>
<text x="320" y="177.3" transform="rotate(-90 320 177.3)">4</text>
<text x="318.3" y="232" transform="rotate(-90 318.3 232)">1</text>
<text x="320" y="232.1" transform="rotate(-90 320 232.1)">2</text>
</g>
</svg>
